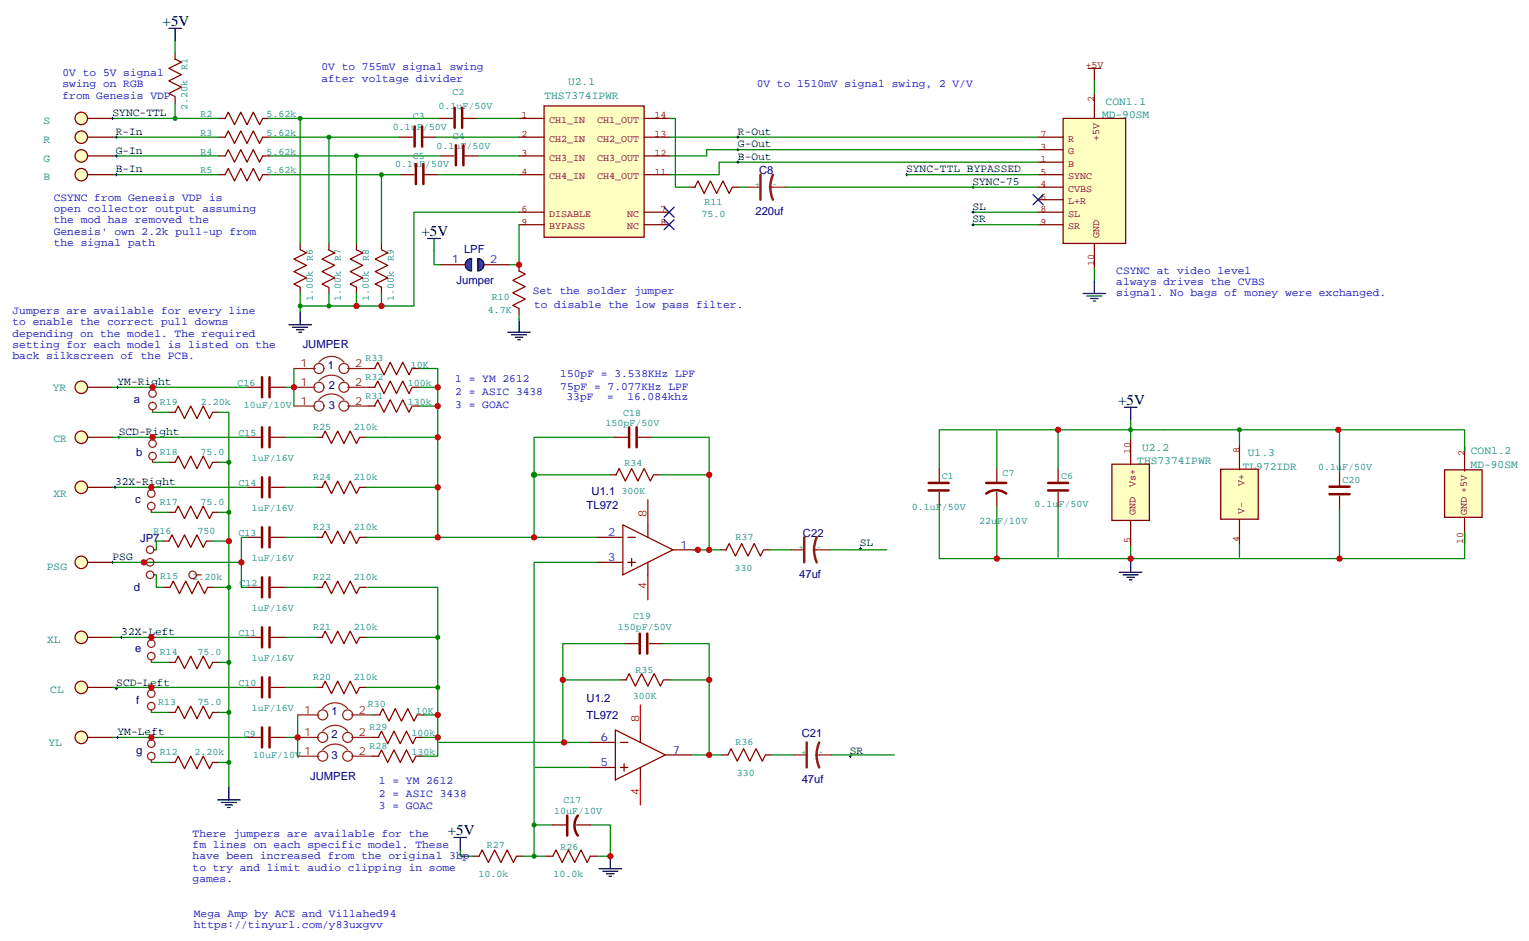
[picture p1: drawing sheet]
<svg xmlns="http://www.w3.org/2000/svg" width="431mm" height="265mm" viewBox="0 0 431 265" stroke-linecap="round" stroke-linejoin="round" font-family="sans-serif">
<g fill="none" stroke="#850000" stroke-width=".35">
<path d="M49.4 16.7l1.8 .8-3.6 1.8 3.6 1.8-3.6 1.7 3.6 1.8-3.6 1.8 1.8 .8M49.4 15.1v1.7M306.9 19.3h3.5M308.7 19.3v3.5M49.4 27.4v1.8M61.7 33.4h1.8l.9-1.8 1.7 3.6 1.8-3.6 1.8 3.6 1.7-3.6 1.8 3.6 .9-1.8h1.7M61.7 38.7h1.8l.9-1.8 1.7 3.6 1.8-3.6 1.8 3.6 1.7-3.6 1.8 3.6 .9-1.8h1.7M61.7 49.3h1.8l.9-1.8 1.7 3.5 1.8-3.5 1.8 3.5 1.7-3.5 1.8 3.5 .9-1.7h1.7M61.7 44h1.8l.9-1.8 1.7 3.6 1.8-3.6 1.8 3.6 1.7-3.6 1.8 3.6 .9-1.8h1.7M194.4 52.8h1.7M196 52.8l.8-1.8 1.8 3.6 1.8-3.6 1.7 3.6 1.8-3.6 1.8 3.6 .9-1.8M206.7 52.8h1.8"/>
<path d="M84.7 68.7v1.7l1.7 .9-3.5 1.8 3.5 1.8-3.5 1.7 3.5 1.8-3.5 1.8 1.8 .8v1.8M92.6 70.4l1.8 .9-3.6 1.8 3.6 1.8-3.6 1.7 3.6 1.8-3.6 1.8 1.8 .8M92.8 68.7v1.7M100.5 68.7v1.7l1.8 .9-3.5 1.8 3.5 1.8-3.5 1.7 3.5 1.8-3.5 1.8 1.7 .8v1.8M107.6 68.7v1.7l1.8 .9-3.6 1.8 3.6 1.8-3.6 1.7 3.6 1.8-3.6 1.8 1.8 .8v1.8M146.4 74.7v1.7l1.8 .9-3.6 1.8 3.6 1.8-3.6 1.7 3.6 1.8-3.6 1.7 1.8 .9v1.8M92.8 81v1.8"/>
</g>
<path d="M299.9 33.4h17.6v35.3h-17.6z" fill="#ffffc2" stroke="#850000" stroke-width=".35"/>
<path d="M292.8 38.7h7.1M308.7 26.4v7M292.8 45.8h7.1M292.8 42.2h7.1M292.8 52.8h7.1M292.8 49.3h7.1M292.8 56.3h7.1M292.8 59.9h7.1M292.8 63.4h7.1M308.7 68.7v7" fill="none" stroke="#850000" stroke-width=".35"/>
<path d="M291.4 54.9l2.8 2.8M294.2 54.9l-2.8 2.8" fill="none" stroke="#000085" stroke-width=".35"/>
<path d="M255.4 49.3h.7M255.8 48.9v.7M274.1 52.8h.7M274.5 52.5v.7" fill="none" stroke="#000" stroke-width=".28"/>
<path d="M344.3 132.4h10.6v14.1h-10.6z" fill="#ffffc2" stroke="#850000" stroke-width=".35"/>
<g fill="none" stroke="#850000" stroke-width=".35">
<path d="M47.6 116.3h1.8l.9-1.8 1.7 3.6 1.8-3.6 1.8 3.6 1.7-3.6 1.8 3.6 .9-1.8h1.7M69.8 109.3h3.9M76.6 109.3h3.8M104.1 104h1.7M105.7 104l.8-1.8 1.8 3.5 1.8-3.5 1.7 3.5 1.8-3.5 1.8 3.5 .8-1.7M116.4 104h1.8M47.6 130.4h1.8l.9-1.7 1.7 3.5 1.8-3.5 1.8 3.5 1.7-3.5 1.8 3.5 .9-1.8h1.7M69.8 123.4h3.9M69.8 137.5h3.9M76.6 123.4h3.8M76.6 137.5h3.8M89.3 123.4h1.7"/>
<path d="M89.3 137.5h1.7M90.8 123.4l.9-1.8 1.8 3.5 1.7-3.5 1.8 3.5 1.8-3.5 1.7 3.5 .9-1.7M90.8 137.5l.9-1.8 1.8 3.5 1.7-3.5 1.8 3.5 1.8-3.5 1.7 3.5 .9-1.7M101.6 123.4h1.8M101.6 137.5h1.8M172.2 133.9h1.7M173.2 123.4h3.9M173.7 133.9l.9-1.7 1.8 3.5 1.8-3.5 1.7 3.5 1.8-3.5 1.7 3.5 .9-1.8M179.9 123.4h3.9M184.5 133.9h1.8M281.2 132.2v3.9M281.2 138.9v3.9"/>
<path d="M298.4 132.2v3.9M298.4 138.9v3.9M349.6 125.5v7M377.8 133.2v3.9M377.8 139.9v3.9M47.6 144.5h1.8l.9-1.7 1.7 3.5 1.8-3.5 1.8 3.5 1.7-3.5 1.8 3.5 .9-1.8h1.7M69.8 151.6h3.9M76.6 151.6h3.8M89.3 151.6h1.7M90.8 151.6l.9-1.8 1.8 3.6 1.7-3.6 1.8 3.6 1.8-3.6 1.7 3.6 .9-1.8M101.6 151.6h1.8M203.2 155.1h1.8"/>
<path d="M204.8 155.1l.9-1.7 1.7 3.5 1.8-3.5 1.8 3.5 1.7-3.5 1.8 3.5 .9-1.8M215.5 155.1h1.8M349.6 146.6v7.1M46.2 165.7h1.8l.9-1.8 1.7 3.6 1.8-3.6 1.8 3.6 1.7-3.6 1.8 3.6 .9-1.8h1.7M69.8 165.7h3.9M69.8 179.8h3.9M76.6 165.7h3.8M76.6 179.8h3.8M89.3 165.7h1.7M89.3 179.8h1.7M90.8 165.7l.9-1.8 1.8 3.6 1.7-3.6 1.8 3.6 1.8-3.6 1.7 3.6 .9-1.8M90.8 179.8l.9-1.8 1.8 3.6 1.7-3.6 1.8 3.6 1.8-3.6 1.7 3.6 .9-1.8"/>
<path d="M101.6 165.7h1.8M101.6 179.8h1.8M47.6 186.9h1.8l.9-1.8 1.7 3.5 1.8-3.5 1.8 3.5 1.7-3.5 1.8 3.5 .9-1.7h1.7M69.8 193.9h3.9M76.6 193.9h3.8M89.3 193.9h1.7M90.8 193.9l.9-1.7 1.8 3.5 1.7-3.5 1.8 3.5 1.8-3.5 1.7 3.5 .9-1.8M101.6 193.9h1.8M175 191.8h1.7M176.4 181.6h3.9M176.6 191.8l.8-1.8 1.8 3.6 1.8-3.6 1.7 3.6 1.8-3.6 1.8 3.6 .8-1.8M183.1 181.6h3.9"/>
<path d="M187.3 191.8h1.8M47.6 201h1.8l.9-1.8 1.7 3.5 1.8-3.5 1.8 3.5 1.7-3.5 1.8 3.5 .9-1.7h1.7M47.6 215.1h1.8l.9-1.8 1.7 3.6 1.8-3.6 1.8 3.6 1.7-3.6 1.8 3.6 .9-1.8h1.7M69.8 208h3.9M76.6 208h3.8M203.6 213h1.7l.9-1.8 1.8 3.5 1.7-3.5 1.8 3.5 1.8-3.5 1.7 3.5 .9-1.7h1.8M133.3 241.5h1.8l.9-1.7 1.8 3.5 1.7-3.5 1.8 3.5 1.8-3.5 1.7 3.5 .9-1.8h1.8"/>
</g>
<g fill="none" stroke="#850000" stroke-width=".71">
<path d="M73.9 106.4v5.7M76 106.4v5.7M73.9 120.5v5.7M73.9 134.7v5.6M76 120.5v5.7M76 134.7v5.6M177.4 120.5v5.7M179.6 120.5v5.7M278.2 139.2a4.7 4.7 0 0 1 5.6 0M278.2 136.2h5.6M295.6 138.4h5.7M295.6 136.2h5.7"/>
<path d="M375 139.4h5.6M375 137.3h5.6M73.9 148.8v5.6M76 148.8v5.6M73.9 162.9v5.6M73.9 177v5.6M76 162.9v5.6M76 177v5.6M180.4 178.8v5.6M182.6 178.8v5.6M73.9 191.1v5.6M76 191.1v5.6"/>
<path d="M73.9 205.2v5.7M76 205.2v5.7"/>
</g>
<path d="M242.4 154.8h.7M242.7 154.4v.7M239.5 213.3h.7M239.9 213v.7" fill="none" stroke="#000" stroke-width=".28"/>
<g fill="none" stroke="#008500" stroke-width=".35">
<path d="M49.4 11.5v3.6M31.7 38.7h30M31.7 33.4h30M75.8 38.7h17v30M75.8 33.4h8.9M308.7 22.8v3.6M31.7 44h30M31.7 49.3h30M75.8 44h24.7v24.7M75.8 49.3h31.8v19.4M146.4 59.9h-29.6v26.4h-16.3M208.5 52.8h2.5"/>
<path d="M255.8 49.3h37M274.5 52.8h18.3M274.5 59.9h18.3M292.8 42.2h-93.5v1.8h-10.6M292.8 45.8h-90v3.5h-14.1M274.5 63.4h18.3M308.7 75.7v3.6M84.7 86.3h15.8M92.8 82.8v3.5M100.5 82.8v3.5M107.6 82.8v3.5M61.7 116.3h2.9v14.1"/>
<path d="M118.2 104h5.3v19.4h-20.1M318.9 118.4v5.7M61.7 130.4h2.9M64.6 130.4v91.7M80.4 137.5h8.9M80.4 123.4h8.9M103.4 137.5h20.1M123.5 123.4v28.2M150.6 133.9h21.6M173.2 123.4h-22.6v28.2M183.8 123.4h16.2v10.5M186.3 133.9h13.7"/>
<path d="M200 133.9v21.2M349.6 121.2h-84.7v11M349.6 121.2h28.2v12M349.6 121.2v4.3M61.7 144.5h2.9M80.4 151.6h8.9M195.8 155.1h7.4M217.3 155.1h6M233.9 155.1h16.2M349.6 153.7v3.5M61.7 186.9h2.9M187 181.6h13v31.4"/>
<path d="M61.7 201h2.9M61.7 215.1h2.9M234.6 213h17.6M129.8 239.8v1.7h3.5"/>
</g>
<circle cx="22.9" cy="38.7" r="1.76" fill="#ffffc2" stroke="#850000" stroke-width=".35"/>
<path d="M24.7 38.7h7" fill="none" stroke="#850000" stroke-width=".35"/>
<circle cx="22.9" cy="49.3" r="1.76" fill="#ffffc2" stroke="#850000" stroke-width=".35"/>
<path d="M24.7 49.3h7" fill="none" stroke="#850000" stroke-width=".35"/>
<circle cx="22.9" cy="44" r="1.76" fill="#ffffc2" stroke="#850000" stroke-width=".35"/>
<path d="M24.7 44h7" fill="none" stroke="#850000" stroke-width=".35"/>
<circle cx="22.9" cy="33.4" r="1.76" fill="#ffffc2" stroke="#850000" stroke-width=".35"/>
<path d="M24.7 33.4h7" fill="none" stroke="#850000" stroke-width=".35"/>
<circle cx="22.9" cy="109.3" r="1.76" fill="#ffffc2" stroke="#850000" stroke-width=".35"/>
<path d="M24.7 109.3h7" fill="none" stroke="#850000" stroke-width=".35"/>
<path d="M31.7 109.3h38.1" fill="none" stroke="#008500" stroke-width=".35"/>
<circle cx="22.9" cy="123.4" r="1.76" fill="#ffffc2" stroke="#850000" stroke-width=".35"/>
<path d="M24.7 123.4h7" fill="none" stroke="#850000" stroke-width=".35"/>
<circle cx="22.9" cy="137.5" r="1.76" fill="#ffffc2" stroke="#850000" stroke-width=".35"/>
<path d="M24.7 137.5h7" fill="none" stroke="#850000" stroke-width=".35"/>
<circle cx="22.9" cy="158.6" r="1.76" fill="#ffffc2" stroke="#850000" stroke-width=".35"/>
<path d="M24.7 158.6h7" fill="none" stroke="#850000" stroke-width=".35"/>
<path d="M31.7 137.5h38.1M43 130.4h4.6M68.1 158.6v7.1h1.7M69.8 151.6h-1.7v7h-27.5M60.3 165.7h4.3" fill="none" stroke="#008500" stroke-width=".35"/>
<circle cx="22.9" cy="179.8" r="1.76" fill="#ffffc2" stroke="#850000" stroke-width=".35"/>
<path d="M24.7 179.8h7" fill="none" stroke="#850000" stroke-width=".35"/>
<circle cx="22.9" cy="193.9" r="1.76" fill="#ffffc2" stroke="#850000" stroke-width=".35"/>
<path d="M24.7 193.9h7" fill="none" stroke="#850000" stroke-width=".35"/>
<circle cx="22.9" cy="208" r="1.76" fill="#ffffc2" stroke="#850000" stroke-width=".35"/>
<path d="M24.7 208h7M154.2 241.5h1.7l.9-1.7 1.8 3.5 1.7-3.5 1.8 3.5 1.8-3.5 1.7 3.5 .9-1.8h1.8" fill="none" stroke="#850000" stroke-width=".35"/>
<g fill="none" stroke="#008500" stroke-width=".35">
<path d="M188.7 38.7h104.1M221.5 52.8h53M103.4 151.6h65.2M168.6 158.6h-18v74.1M31.7 179.8h38.1M80.4 179.8h8.9M80.4 165.7h8.9M103.4 179.8h20.1M31.7 193.9h38.1M80.4 193.9h8.9M103.4 193.9h20.1M31.7 208h38.1"/>
<path d="M151 216.5h15.5M150.6 232.7v8.8M150.6 232.7h5.3M166.5 232.7h5.7v8.8h-3.9M147.5 241.5h6.7"/>
</g>
<path d="M31.4 33.4h.7M31.7 33.1v.7M274.1 59.9h.7M274.5 59.5v.7M274.1 63.4h.7M274.5 63v.7" fill="none" stroke="#000" stroke-width=".28"/>
<path d="M153.5 29.9h28.2v37h-28.2z" fill="#ffffc2" stroke="#850000" stroke-width=".35"/>
<path d="M146.4 33.4h7.1M146.4 38.7h7.1M181.7 33.4h7M181.7 38.7h7M146.4 44h7.1M146.4 49.3h7.1M146.4 59.9h7.1M181.7 44h7M181.7 49.3h7M181.7 59.9h7M146.4 63.4h7.1M181.7 63.4h7" fill="none" stroke="#850000" stroke-width=".35"/>
<path d="M313.6 131h10.6v15.8h-10.6z" fill="#ffffc2" stroke="#850000" stroke-width=".35"/>
<g fill="none" stroke="#850000" stroke-width=".35">
<path d="M112.5 38.7h3.9M119.2 38.7h3.9M123.8 33.4h3.9M130.5 33.4h3.9M112.9 49.3h3.9M119.6 49.3h3.9M124.2 44h3.9M130.9 44h3.9M104.1 109.3h1.7M104.1 114.5h1.7M105.7 109.3l.8-1.8 1.8 3.5 1.8-3.5 1.7 3.5 1.8-3.5 1.8 3.5 .8-1.7M105.7 114.5l.8-1.7 1.8 3.5 1.8-3.5 1.7 3.5 1.8-3.5 1.8 3.5 .8-1.8"/>
<path d="M116.4 109.3h1.8M116.4 114.5h1.8M264.9 132.2v3.9M264.9 138.9v3.9M318.9 124.1v7M318.9 147v7.1M105.1 208h1.8M105.1 213.3h1.8M105.5 201.7h1.7M106.7 208l.9-1.7 1.8 3.5 1.7-3.5 1.8 3.5 1.8-3.5 1.7 3.5 .9-1.8M106.7 213.3l.9-1.7 1.8 3.5 1.7-3.5 1.8 3.5 1.8-3.5 1.7 3.5 .9-1.8M107.1 201.7l.8-1.8 1.8 3.5 1.8-3.5 1.7 3.5 1.8-3.5 1.8 3.5 .9-1.7"/>
<path d="M117.5 208h1.7M117.5 213.3h1.7M117.8 201.7h1.8"/>
</g>
<path d="M116.9 35.7v5.6M119.1 35.7v5.6M128.2 30.4v5.7M130.4 30.4v5.7M117.3 46.3v5.6M119.4 46.3v5.6M128.6 41v5.6M130.7 41v5.6M261.9 138.4h5.7M261.9 136.2h5.7" fill="none" stroke="#850000" stroke-width=".71"/>
<g fill="none" stroke="#000" stroke-width=".28">
<path d="M32.5 38.7h.7M32.8 38.3v.8M207.8 38.7h.7M208.1 38.3v.8M32.5 44h.7M32.5 49.3h.7M32.8 43.6v.7M32.8 48.9v.7M207.8 42.2h.7M207.8 45.8h.7M208.1 41.9v.7M208.1 45.4v.7"/>
<path d="M31.4 158.6h.7M31.7 158.3v.7"/>
</g>
<path d="M187.3 58.5l2.8 2.8M190.1 58.5l-2.8 2.8M187.3 62l2.8 2.8M190.1 62l-2.8 2.8" fill="none" stroke="#000085" stroke-width=".35"/>
<g fill="none" stroke="#008500" stroke-width=".35">
<path d="M49.4 29.2v4.2M92.8 38.7h19.7M123.1 38.7h23.3M123.8 33.4h-39.1v35.3M134.4 33.4h12M188.7 33.4h1.8v19.4h3.9M100.5 44h23.7M107.6 49.3h5.3M123.5 49.3h22.9M134.8 44h11.6M84.7 82.8v5.3M82.9 104v5.3h-2.5"/>
<path d="M84 201.7v6.3h-3.6"/>
</g>
<g fill="none" stroke="#8c2424" stroke-width=".35">
<path d="M82.9 109.3h6M82.9 104h6M82.9 114.5h6M90 107.5a4.6 4.6 0 0 1 7 0M90 102.2a4.6 4.6 0 0 1 7 0M90 112.8a4.6 4.6 0 0 1 7 0M98.1 109.3h6M98.1 104h6M98.1 114.5h6M91 199.9a4.6 4.6 0 0 1 7.1 0M84 208h6M84 201.7h6"/>
<path d="M84 213.3h6M91 206.3a4.6 4.6 0 0 1 7.1 0M91 211.6a4.6 4.6 0 0 1 7.1 0M99.1 208h6M99.1 201.7h6M99.1 213.3h6"/>
<circle cx="90" cy="114.5" r="1.41"/>
<circle cx="90" cy="109.3" r="1.41"/>
<circle cx="90" cy="104" r="1.41"/>
<circle cx="97" cy="109.3" r="1.41"/>
<circle cx="97" cy="104" r="1.41"/>
<circle cx="97" cy="114.5" r="1.41"/>
<circle cx="91" cy="208" r="1.41"/>
<circle cx="91" cy="213.3" r="1.41"/>
<circle cx="91" cy="201.7" r="1.41"/>
<circle cx="98.1" cy="208" r="1.41"/>
<circle cx="98.1" cy="213.3" r="1.41"/>
<circle cx="98.1" cy="201.7" r="1.41"/>
</g>
<g fill="none" stroke="#008700" stroke-width=".35">
<path d="M82.9 109.3v5.2M118.2 109.3h5.3M118.2 114.5h5.3M281.2 121.6v10.6M298.4 121.2v11M264.9 142.8v14.8h130.9M298.4 142.8v14.4M103.7 165.7h19.8v47.6h-4.3M158.7 191.8v17.6h7.8M176.4 181.6h-17.7v10.2h16.3M189.1 191.8h10.9M84 208v5.3"/>
<path d="M105.1 201.7h.4M119.2 208h4.3M119.6 201.7h3.9M123.8 209.4h35.3"/>
</g>
<path d="M407.5 132.5h10.5v13.4h-10.5z" fill="#ffffc2" stroke="#850000" stroke-width=".35"/>
<path d="M413.1 125.8v7.1M413.1 146.3v7.1" fill="none" stroke="#850000" stroke-width=".35"/>
<path d="M377.5 121.2h35.6v6M281.2 142.8v14.8M318.9 154.1v3.5M377.8 143.8v13.8M413.1 150.2v7.4h-17.3" fill="none" stroke="#008700" stroke-width=".35"/>
<path d="M120.6 67.3h3.6M122.4 67.3v3.5" fill="none" stroke="#000" stroke-width=".35"/>
<g fill="#00f" stroke="#000" stroke-width=".35">
<path d="M134.8 72.9a1.76 1.76 0 0 1 1.7 1.8 1.76 1.76 0 0 1-1.7 1.7z"/>
<path d="M131.8 73.4l1.2-.5v3.5a1.76 1.76 0 0 1-1.6-1 1.76 1.76 0 0 1 .4-2z"/>
</g>
<g fill="none" stroke="#870000" stroke-width=".35">
<path d="M124.2 74.7h7M136.5 74.7h7.1M168.6 151.6h7.1M168.6 158.6h7.1M175.7 148.1l14.1 7-14.1 7.1zM177.1 151.6h2.1M177.1 158.6h2.1M178.2 157.6v2.1M182.7 148.1v3.5M182.7 158.6v3.6M189.8 155.1h7M166.5 209.4h7.1"/>
<path d="M166.5 216.5h7.1M173.6 205.9l14.1 7.1-14.1 7zM175 209.4h2.1M175 216.5h2.1M176 215.4v2.2M180.6 205.9v3.5M180.6 216.5v3.5M187.7 213h7"/>
</g>
<g fill="none" stroke="#008700" stroke-width=".35">
<path d="M122.4 70.8v3.9h1.8M146.4 63.4v11.3h-2.8M146.4 88.8v1.4M43 116.3h4.6M31.7 158.6h8.9M42.7 144.5h4.9M45.9 152.6h-1.8v2.5M44.1 162.2v3.5h2.1M42.7 186.9h4.9M42.7 201h4.9M42.7 215.1h4.9M194.7 213h8.9"/>
<path d="M217.7 213h6.3"/>
</g>
<g fill="none" stroke="#000" stroke-width=".35">
<path d="M47.6 8h3.6M49.4 8v3.5M308.7 79.3v3.5M81.5 91.6h6.3M82.5 92.3h4.3M83.6 93h2.1M84.3 93.7h.7M84.7 88.1v3.5M143.2 93.7h6.4M144.3 94.4h4.2M145.3 95.1h2.2M146 95.8h.8"/>
<path d="M146.4 90.2v3.5M305.5 82.8h6.4M306.6 83.5h4.2M307.6 84.2h2.1M308.3 84.9h.7M317.1 114.9h3.6M318.9 114.9v3.5M318.9 157.9v3.6M315.7 161.5h6.4M316.8 162.2h4.2M317.9 162.9h2.1M318.6 163.6h.7"/>
<path d="M61.4 225.7h6.3M62.4 226.4h4.3M63.5 227.1h2.1M64.2 227.8h.7M64.6 222.1v3.6M128.1 236.3h3.5M129.8 236.3v3.5M169 245.1h6.3M170 245.8h4.3M171.1 246.5h2.1M171.8 247.2h.7M172.2 241.5v3.6"/>
</g>
<path d="M214.5 49.3v7M218 49.3a8.7 8.7 0 0 0 0 7M226.8 151.6v7M230.4 151.6a8.7 8.7 0 0 0 0 7M227.5 209.4v7.1M231.1 209.4a8.7 8.7 0 0 0 0 7.1" fill="none" stroke="#8c2424" stroke-width=".71"/>
<g fill="none" stroke="#8c2424" stroke-width=".35">
<path d="M211 52.8h3.5M217 52.8h4.5M43 109.3v.7M43 115.6v.7M42.7 137.5v.7M43 123.4v.7M43 129.7v.7M40.6 158.6h.7M42.7 143.8v.7M43.4 158.6a1.06 1.06 0 0 0-1.5-.9 1.06 1.06 0 0 0-.3 1.7 1.06 1.06 0 0 0 1.7-.4l.1-.4M43.4 155.1a1.06 1.06 0 0 0-1.5-1 1.06 1.06 0 0 0-.3 1.8 1.06 1.06 0 0 0 1.7-.4l.1-.4h.7M223.3 155.1h3.5"/>
<path d="M229.3 155.1h4.6M42.7 179.8v.7M43.4 162.1a1.06 1.06 0 0 0-1.5-.9 1.06 1.06 0 0 0-.3 1.7 1.06 1.06 0 0 0 1.7-.4l.1-.3h.7M55.4 162.2h1.4M42.7 186.2v.7M42.7 193.9v.7M42.7 200.3v.7M42.7 208v.7M42.7 214.4v.7M224 213h3.5M230 213h4.6"/>
<circle cx="43" cy="111" r="1.06"/>
<circle cx="43" cy="114.5" r="1.06"/>
<circle cx="42.7" cy="139.2" r="1.06"/>
<circle cx="43" cy="128.7" r="1.06"/>
<circle cx="43" cy="125.1" r="1.06"/>
<circle cx="42.7" cy="142.8" r="1.06"/>
<circle cx="54.3" cy="162.2" r="1.06"/>
<circle cx="42.7" cy="199.2" r="1.06"/>
<circle cx="42.7" cy="195.7" r="1.06"/>
<circle cx="42.7" cy="185.1" r="1.06"/>
<circle cx="42.7" cy="181.6" r="1.06"/>
<circle cx="42.7" cy="209.8" r="1.06"/>
<circle cx="42.7" cy="213.3" r="1.06"/>
</g>
<path d="M45.9 152.6h1.7l.9-1.7 1.8 3.5 1.7-3.5 1.8 3.5 1.8-3.5 1.7 3.5 .9-1.8h1.8M155.9 232.7h3.9M162.6 232.7h3.9" fill="none" stroke="#850000" stroke-width=".35"/>
<path d="M160 230.1v5.6M163 230.1a4.7 4.7 0 0 0 0 5.6" fill="none" stroke="#850000" stroke-width=".71"/>
<path d="M32.8 109.3h.7M33.2 108.9v.7M32.1 137.5h.7M32.5 137.1v.7M33.2 123.4h.7M33.5 123v.7M33.9 179.8h.7M34.2 179.5v.7M32.5 194.3h.7M32.8 193.9v.7M32.8 208h.7M33.2 207.7v.7" fill="none" stroke="#000" stroke-width=".28"/>
<path d="M182.7 141v7.1M182.7 162.2v7M180.6 198.9v7M180.6 220v7.1" fill="none" stroke="#f00" stroke-width=".35"/>
<path d="M31.7 123.4h38.1M60 152.6h4.6" fill="none" stroke="#008500" stroke-width=".35"/>
<g fill="#c00">
<circle cx="68.1" cy="158.6" r=".88"/>
<circle cx="40.6" cy="158.6" r=".88"/>
<circle cx="43" cy="109.3" r=".88"/>
<circle cx="42.7" cy="208" r=".88"/>
<circle cx="200" cy="213" r=".88"/>
<circle cx="146.4" cy="74.7" r=".88"/>
<circle cx="107.6" cy="86.3" r=".88"/>
<circle cx="100.5" cy="86.3" r=".88"/>
<circle cx="298.5" cy="121.2" r=".88"/>
<circle cx="159.1" cy="209.4" r=".88"/>
<circle cx="158.8" cy="191.8" r=".88"/>
<circle cx="200" cy="191.8" r=".88"/>
<circle cx="123.5" cy="201.7" r=".88"/>
<circle cx="123.5" cy="109.3" r=".88"/>
<circle cx="82.9" cy="109.3" r=".88"/>
</g>
<g fill="#008500">
<circle cx="92.8" cy="86.3" r=".71"/>
<circle cx="92.8" cy="38.7" r=".71"/>
<circle cx="100.5" cy="44" r=".71"/>
<circle cx="107.6" cy="49.3" r=".71"/>
<circle cx="318.9" cy="121.2" r=".71"/>
<circle cx="349.6" cy="121.2" r=".71"/>
<circle cx="64.6" cy="130.4" r=".71"/>
<circle cx="64.6" cy="144.5" r=".71"/>
<circle cx="64.6" cy="186.9" r=".71"/>
<circle cx="64.6" cy="201" r=".71"/>
<circle cx="64.6" cy="215.1" r=".71"/>
<circle cx="64.6" cy="165.7" r=".71"/>
<circle cx="150.6" cy="241.5" r=".71"/>
<circle cx="150.6" cy="232.7" r=".71"/>
<circle cx="49.4" cy="33.4" r=".71"/>
<circle cx="84.7" cy="86.3" r=".71"/>
<circle cx="84.7" cy="33.4" r=".71"/>
</g>
<g fill="#c00">
<circle cx="123.5" cy="114.5" r=".88"/>
<circle cx="123.5" cy="123.4" r=".88"/>
</g>
<circle cx="150.6" cy="133.9" r=".88" fill="#090"/>
<circle cx="84" cy="208" r=".88" fill="#c00"/>
<g fill="#060">
<circle cx="123.5" cy="179.8" r=".71"/>
<circle cx="123.5" cy="193.9" r=".71"/>
</g>
<g fill="#c00">
<circle cx="123.5" cy="137.5" r=".88"/>
<circle cx="123.5" cy="208" r=".88"/>
<circle cx="150.6" cy="151.6" r=".88"/>
<circle cx="123.5" cy="151.6" r=".88"/>
<circle cx="200" cy="155.1" r=".88"/>
<circle cx="200" cy="133.9" r=".88"/>
<circle cx="172.2" cy="241.5" r=".88"/>
<circle cx="377.8" cy="157.6" r=".88"/>
<circle cx="281.2" cy="157.6" r=".88"/>
<circle cx="318.9" cy="157.6" r=".88"/>
<circle cx="377.5" cy="121.2" r=".88"/>
<circle cx="196.9" cy="155.1" r=".88"/>
<circle cx="64.6" cy="152.6" r=".88"/>
<circle cx="43" cy="123.4" r=".88"/>
<circle cx="42.7" cy="137.5" r=".88"/>
<circle cx="42.7" cy="179.8" r=".88"/>
<circle cx="42.7" cy="193.9" r=".88"/>
</g>
<g font-size="4.2">
<text x="45.9" y="7.3">+5V</text>
<text x="118.9" y="66.5">+5V</text>
<text x="315.4" y="114.2">+5V</text>
<text x="126.3" y="235.5">+5V</text>
</g>
<g font-size="3.2" fill="#0000c2">
<text x="17.6" y="21.5">0V to 5V signal</text>
<text x="90.7" y="19.9">0V to 755mV signal swing</text>
<text x="90.7" y="23">after voltage divider</text>
<text x="17.6" y="24.6">swing on RGB</text>
<text x="17.6" y="27.8">from Genesis VDP</text>
<text x="213.4" y="24.6">0V to 1510mV signal swing, 2 V/V</text>
<text x="15.2" y="56.7">CSYNC from Genesis VDP is</text>
<text x="15.2" y="59.8">open collector output assuming</text>
<text x="15.2" y="63">the mod has removed the</text>
<text x="15.2" y="66.2">Genesis' own 2.2k pull-up from</text>
<text x="15.2" y="69.4">the signal path</text>
<text x="314.9" y="77.2">CSYNC at video level</text>
<text x="150.3" y="82.8">Set the solder jumper</text>
<text x="314.9" y="80.4">always drives the CVBS</text>
<text x="314.9" y="83.6">signal. No bags of money were exchanged.</text>
<text x="3.5" y="88.6">Jumpers are available for every line</text>
<text x="150.6" y="86.8">to disable the low pass filter.</text>
<text x="3.5" y="91.8">to enable the correct pull downs</text>
<text x="3.5" y="95">depending on the model. The required</text>
<text x="3.5" y="98.2">setting for each model is listed on the</text>
<text x="3.5" y="101.3">back silkscreen of the PCB.</text>
<text x="128.4" y="107.8">1 = YM 2612</text>
<text x="158" y="106.5">150pF = 3.538KHz LPF</text>
<text x="128.4" y="111.4">2 = ASIC 3438</text>
<text x="158" y="110">75pF = 7.077KHz LPF</text>
<text x="159.8" y="112.9">33pF</text>
<text x="171.2" y="112.9">=</text>
<text x="177" y="112.9">16.084khz</text>
<text x="128.4" y="115">3 = GOAC</text>
<text x="106.9" y="221.1">1 = YM 2612</text>
<text x="106.9" y="224.7">2 = ASIC 3438</text>
<text x="106.9" y="228.3">3 = GOAC</text>
<text x="54.3" y="236.1">There jumpers are available for the</text>
<text x="54.3" y="239.3">fm lines on each specific model. These</text>
<text x="54.3" y="242.5">have been increased from the original 3bp</text>
<text x="54.3" y="245.6">to try and limit audio clipping in some</text>
<text x="54.3" y="248.8">games.</text>
<text x="54.7" y="258.7">Mega Amp by ACE and Villahed94</text>
<text x="54.7" y="261.9">https://tinyurl.com/y83uxgvv</text>
</g>
<g font-size="3.2" fill="#008484">
<text x="153.6" y="27.9">THS7374IPWR</text>
<text x="160.3" y="24.1">U2.1</text>
<text x="311.8" y="29.7">CON1.1</text>
<text x="12.3" y="35">S</text>
<text x="310.8" y="33.2">MD-90SM</text>
<text x="12.3" y="40.3">R</text>
<text x="12.3" y="45.6">G</text>
<text x="12.3" y="50.9">B</text>
<text x="14.9" y="110.2">YR</text>
<text x="15" y="124.7">CR</text>
<text x="320.8" y="130.8">THS7374IPWR</text>
<text x="322.2" y="127.2">U2.2</text>
<text x="352" y="128.7">U1.3</text>
<text x="414.9" y="128.2">CON1.2</text>
<text x="350.5" y="132.5">TL972IDR</text>
<text x="414.8" y="132.1">MD-90SM</text>
<text x="15.1" y="140.2">XR</text>
<text x="13.2" y="160.7">PSG</text>
<text x="13.3" y="181.5">XL</text>
<text x="14.2" y="195.6">CL</text>
<text x="13.6" y="210.4">YL</text>
</g>
<g font-size="3.2">
<text x="31.7" y="32.8">SYNC-TTL</text>
<text x="32.6" y="38.1">R-In</text>
<text x="208.1" y="38.1">R-Out</text>
<text x="208.1" y="41.6">G-Out</text>
<text x="32.6" y="43.4">G-In</text>
<text x="208.1" y="45.1">B-Out</text>
<text x="32.6" y="48.6">B-In</text>
<text x="255.6" y="48.6">SYNC-TTL BYPASSED</text>
<text x="274.3" y="52.2">SYNC-75</text>
<text x="274.3" y="59.2">SL</text>
<text x="274.3" y="62.8">SR</text>
<text x="33.2" y="108.6">YM-Right</text>
<text x="33.5" y="122.7">SCD-Right</text>
<text x="32.5" y="136.8">32X-Right</text>
<text x="242.5" y="154.1">SL</text>
<text x="31.7" y="158">PSG</text>
<text x="34.2" y="179.2">32X-Left</text>
<text x="32.8" y="193.6">SCD-Left</text>
<text x="33.2" y="207.4">YM-Left</text>
<text x="239.7" y="212.7">SR</text>
</g>
<g font-size="3.2" fill="#000080">
<text x="214.1" y="49.1">C8</text>
<text x="213.1" y="60.8">220uf</text>
<text x="130.9" y="71.3">LPF</text>
<text x="128.8" y="80.1">Jumper</text>
<text x="85.4" y="98.1">JUMPER</text>
<text x="92.4" y="104.1">1</text>
<text x="37.7" y="113.7">a</text>
<text x="92.8" y="109.7">2</text>
<text x="92.8" y="115.4">3</text>
<text x="38.5" y="128.5">b</text>
<text x="38.1" y="141.9">c</text>
<text x="165.5" y="143.7">TL972</text>
<text x="166.9" y="139.8">U1.1</text>
<text x="39.5" y="153">JP7</text>
<text x="226.5" y="151.4">C22</text>
<text x="37.7" y="166.6">d</text>
<text x="225.4" y="163.1">47uf</text>
<text x="38.1" y="183.9">e</text>
<text x="38.5" y="198.7">f</text>
<text x="93.5" y="201.8">1</text>
<text x="165.5" y="198.2">U1.2</text>
<text x="165.5" y="202.7">TL972</text>
<text x="93.5" y="208.2">2</text>
<text x="226.1" y="207.8">C21</text>
<text x="38.5" y="212.8">g</text>
<text x="93.5" y="214.2">3</text>
<text x="87.5" y="220">JUMPER</text>
<text x="226.1" y="220.9">47uf</text>
</g>
<g font-size="3.2" fill="#00f">
<text x="127.5" y="74.3">1</text>
<text x="138.3" y="74.3">2</text>
<text x="171.6" y="151.2">2</text>
<text x="191.9" y="154.8">1</text>
<text x="171.6" y="158.3">3</text>
<text x="169.4" y="209.1">6</text>
<text x="189.8" y="212.6">7</text>
<text x="169.4" y="216.1">5</text>
</g>
<g font-size="3.2" fill="#8d2323">
<text x="84.8" y="103.6">1</text>
<text x="100.2" y="103.6">2</text>
<text x="84.8" y="108.9">1</text>
<text x="100.2" y="108.9">2</text>
<text x="84.8" y="114.2">1</text>
<text x="100.2" y="114.2">2</text>
<text x="85.8" y="201.3">1</text>
<text x="101.2" y="201.3">2</text>
<text x="85.8" y="207.7">1</text>
<text x="101.2" y="207.7">2</text>
<text x="85.8" y="213">1</text>
<text x="101.2" y="213">2</text>
</g>
<g font-size="3.2" fill="#f00">
<text x="182.4" y="145.9" transform="rotate(-90 182.4 145.9)">8</text>
<text x="182.4" y="166.3" transform="rotate(-90 182.4 166.3)">4</text>
<text x="180.3" y="203.8" transform="rotate(-90 180.3 203.8)">8</text>
<text x="180.3" y="224.2" transform="rotate(-90 180.3 224.2)">4</text>
</g>
<g font-size="2.8" fill="#008484">
<text x="52.9" y="19.8" transform="rotate(-90 52.9 19.8)">R1</text>
<text x="127.6" y="26.9">C2</text>
<text x="52.9" y="31.1" transform="rotate(-90 52.9 31.1)">2.20k</text>
<text x="56.5" y="33.1">R2</text>
<text x="75.1" y="33.1">5.62k</text>
<text x="116.4" y="33.5">C3</text>
<text x="123.6" y="30.8">0.1uF/50V</text>
<text x="56.5" y="38.3">R3</text>
<text x="75.1" y="38.3">5.62k</text>
<text x="110.8" y="36.6">0.1uF/50V</text>
<text x="123.1" y="41.9">0.1uF/50V</text>
<text x="127.7" y="39.1">C4</text>
<text x="56.5" y="43.6">R4</text>
<text x="75.1" y="43.6">5.62k</text>
<text x="111.5" y="47.2">0.1uF/50V</text>
<text x="116.4" y="44.7">C5</text>
<text x="56.5" y="48.9">R5</text>
<text x="75.1" y="48.9">5.62k</text>
<text x="198.7" y="57.7">R11</text>
<text x="197.9" y="61.3">75.0</text>
<text x="88.2" y="73.6" transform="rotate(-90 88.2 73.6)">R6</text>
<text x="96.1" y="73.6" transform="rotate(-90 96.1 73.6)">R7</text>
<text x="104.1" y="73.6" transform="rotate(-90 104.1 73.6)">R8</text>
<text x="111.1" y="73.6" transform="rotate(-90 111.1 73.6)">R9</text>
<text x="88.2" y="84.9" transform="rotate(-90 88.2 84.9)">1.00k</text>
<text x="96.1" y="84.9" transform="rotate(-90 96.1 84.9)">1.00k</text>
<text x="104.1" y="84.9" transform="rotate(-90 104.1 84.9)">1.00k</text>
<text x="111.1" y="84.9" transform="rotate(-90 111.1 84.9)">1.00k</text>
<text x="137.6" y="88.2">4.7K</text>
<text x="138.7" y="84.7">R10</text>
<text x="103.1" y="101.8">R33</text>
<text x="103.1" y="107.1">R32</text>
<text x="115.9" y="103.7">10K</text>
<text x="67" y="109">C16</text>
<text x="103.1" y="112.4">R31</text>
<text x="115" y="109">100k</text>
<text x="45.1" y="114.2">R19</text>
<text x="56.6" y="114.2">2.20k</text>
<text x="68.8" y="115.1">10uF/10V</text>
<text x="115" y="114.3">130k</text>
<text x="175.8" y="117.4">C18</text>
<text x="67.2" y="123">C15</text>
<text x="88.3" y="121.2">R25</text>
<text x="99.8" y="121.2">210k</text>
<text x="170.8" y="120.3">150pF/50V</text>
<text x="45.1" y="128.3">R18</text>
<text x="56.6" y="128.3">75.0</text>
<text x="71" y="130.1">1uF/16V</text>
<text x="176.1" y="131.5">R34</text>
<text x="67.2" y="137.1">C14</text>
<text x="88.3" y="135.4">R24</text>
<text x="99.8" y="135.4">210k</text>
<text x="265.6" y="135.2">C1</text>
<text x="282.8" y="134.3">C7</text>
<text x="299.3" y="135.2">C6</text>
<text x="371.8" y="132.7">0.1uF/50V</text>
<text x="378.7" y="136.2">C20</text>
<text x="45.1" y="142.4">R17</text>
<text x="56.6" y="142.4">75.0</text>
<text x="175.3" y="139.3">300K</text>
<text x="257.2" y="144">0.1uF/50V</text>
<text x="291.7" y="142.9">0.1uF/50V</text>
<text x="71" y="144.2">1uF/16V</text>
<text x="88.3" y="149.5">R23</text>
<text x="99.8" y="149.5">210k</text>
<text x="276.2" y="147.8">22uF/10V</text>
<text x="43.3" y="150.5">R16</text>
<text x="55.7" y="150.5">750</text>
<text x="67.2" y="151.2">C13</text>
<text x="207.5" y="152.3">R37</text>
<text x="71" y="158.3">1uF/16V</text>
<text x="207.1" y="161.1">330</text>
<text x="45.2" y="163.3">R15</text>
<text x="54.3" y="163.6">2.20k</text>
<text x="67.5" y="165.4">C12</text>
<text x="88.3" y="163.6">R22</text>
<text x="99.8" y="163.6">210k</text>
<text x="71" y="172.4">1uF/16V</text>
<text x="67.2" y="179.5">C11</text>
<text x="88.3" y="177.7">R21</text>
<text x="99.8" y="177.7">210k</text>
<text x="174.3" y="177.8">150pF/50V</text>
<text x="178.6" y="174.6">C19</text>
<text x="45.1" y="184.7">R14</text>
<text x="55.7" y="184.7">75.0</text>
<text x="71" y="186.5">1uF/16V</text>
<text x="88.3" y="191.8">R20</text>
<text x="99.8" y="191.8">210k</text>
<text x="179.3" y="189.8">R35</text>
<text x="67.2" y="193.6">C10</text>
<text x="178.5" y="197.2">300K</text>
<text x="44.6" y="198.9">R13</text>
<text x="55.7" y="198.9">75.0</text>
<text x="71" y="200.6">1uF/16V</text>
<text x="103.8" y="199.3">R30</text>
<text x="117.3" y="201.4">10K</text>
<text x="68.8" y="207.8">C9</text>
<text x="104.2" y="205.9">R29</text>
<text x="116.1" y="207.8">100k</text>
<text x="45.1" y="213">R12</text>
<text x="54.9" y="213">2.20k</text>
<text x="71.4" y="213.9">10uF/10V</text>
<text x="104.2" y="211.2">R28</text>
<text x="116.1" y="213">130k</text>
<text x="207.5" y="210.2">R36</text>
<text x="207.9" y="219">330</text>
<text x="159" y="226.6">C17</text>
<text x="156.3" y="229.7">10uF/10V</text>
<text x="137.3" y="239.2">R27</text>
<text x="158.1" y="239.9">R26</text>
<text x="135" y="247.3">10.0k</text>
<text x="156.2" y="247.3">10.0k</text>
</g>
<g font-size="2.8" fill="#840000">
<text x="306.1" y="19.2">+5V</text>
<text x="308.6" y="28.8" transform="rotate(-90 308.6 28.8)">2</text>
<text x="147.1" y="33.4">1</text>
<text x="154.9" y="34.7">CH1_IN</text>
<text x="168.4" y="34.7">CH1_OUT</text>
<text x="184.6" y="33.4">14</text>
<text x="147.1" y="38.7">2</text>
<text x="154.9" y="40">CH2_IN</text>
<text x="168.4" y="40">CH2_OUT</text>
<text x="184.6" y="38.7">13</text>
<text x="293.5" y="38.7">7</text>
<text x="301.3" y="40">R</text>
<text x="310" y="39.9" transform="rotate(-90 310 39.9)">+5V</text>
<text x="147.1" y="44">3</text>
<text x="154.9" y="45.3">CH3_IN</text>
<text x="168.4" y="45.3">CH3_OUT</text>
<text x="184.6" y="44">12</text>
<text x="293.5" y="45.7">1</text>
<text x="293.5" y="42.2">3</text>
<text x="301.3" y="47.1">B</text>
<text x="301.3" y="43.6">G</text>
<text x="147.1" y="49.2">4</text>
<text x="154.9" y="50.6">CH4_IN</text>
<text x="168.4" y="50.6">CH4_OUT</text>
<text x="184.6" y="49.2">11</text>
<text x="293.5" y="52.8">4</text>
<text x="293.5" y="49.2">5</text>
<text x="301.3" y="50.6">SYNC</text>
<text x="147.1" y="59.8">6</text>
<text x="186.3" y="59.8">7</text>
<text x="293.5" y="56.3">6</text>
<text x="293.5" y="59.8">8</text>
<text x="301.3" y="54.1">CVBS</text>
<text x="301.3" y="57.7">L+R</text>
<text x="147.1" y="63.4">9</text>
<text x="154.9" y="61.2">DISABLE</text>
<text x="154.9" y="64.7">BYPASS</text>
<text x="176.9" y="61.2">NC</text>
<text x="176.9" y="64.7">NC</text>
<text x="186.3" y="63.4">8</text>
<text x="293.5" y="63.4">9</text>
<text x="301.3" y="61.2">SL</text>
<text x="301.3" y="64.7">SR</text>
<text x="310" y="67.3" transform="rotate(-90 310 67.3)">GND</text>
<text x="308.6" y="75" transform="rotate(-90 308.6 75)">10</text>
<text x="318.9" y="128" transform="rotate(-90 318.9 128)">10</text>
<text x="349.6" y="127.7" transform="rotate(-90 349.6 127.7)">8</text>
<text x="413.1" y="128.6" transform="rotate(-90 413.1 128.6)">2</text>
<text x="320.2" y="137.4" transform="rotate(-90 320.2 137.4)">Vs+</text>
<text x="350.9" y="137.2" transform="rotate(-90 350.9 137.2)">V+</text>
<text x="320.2" y="145.4" transform="rotate(-90 320.2 145.4)">GND</text>
<text x="350.9" y="145.1" transform="rotate(-90 350.9 145.1)">V-</text>
<text x="413.7" y="145.2" transform="rotate(-90 413.7 145.2)">GND +5V</text>
<text x="318.9" y="153.2" transform="rotate(-90 318.9 153.2)">5</text>
<text x="349.6" y="152.8" transform="rotate(-90 349.6 152.8)">4</text>
<text x="412.7" y="153.4" transform="rotate(-90 412.7 153.4)">10</text>
</g>
<g font-size="2.5" fill="#238d23">
<text x="212.7" y="52.8">+</text>
<text x="218" y="52.8">-</text>
<text x="225.1" y="155.1">+</text>
<text x="230.4" y="155.1">-</text>
<text x="225.8" y="213">+</text>
<text x="231.1" y="213">-</text>
</g>
</svg>
